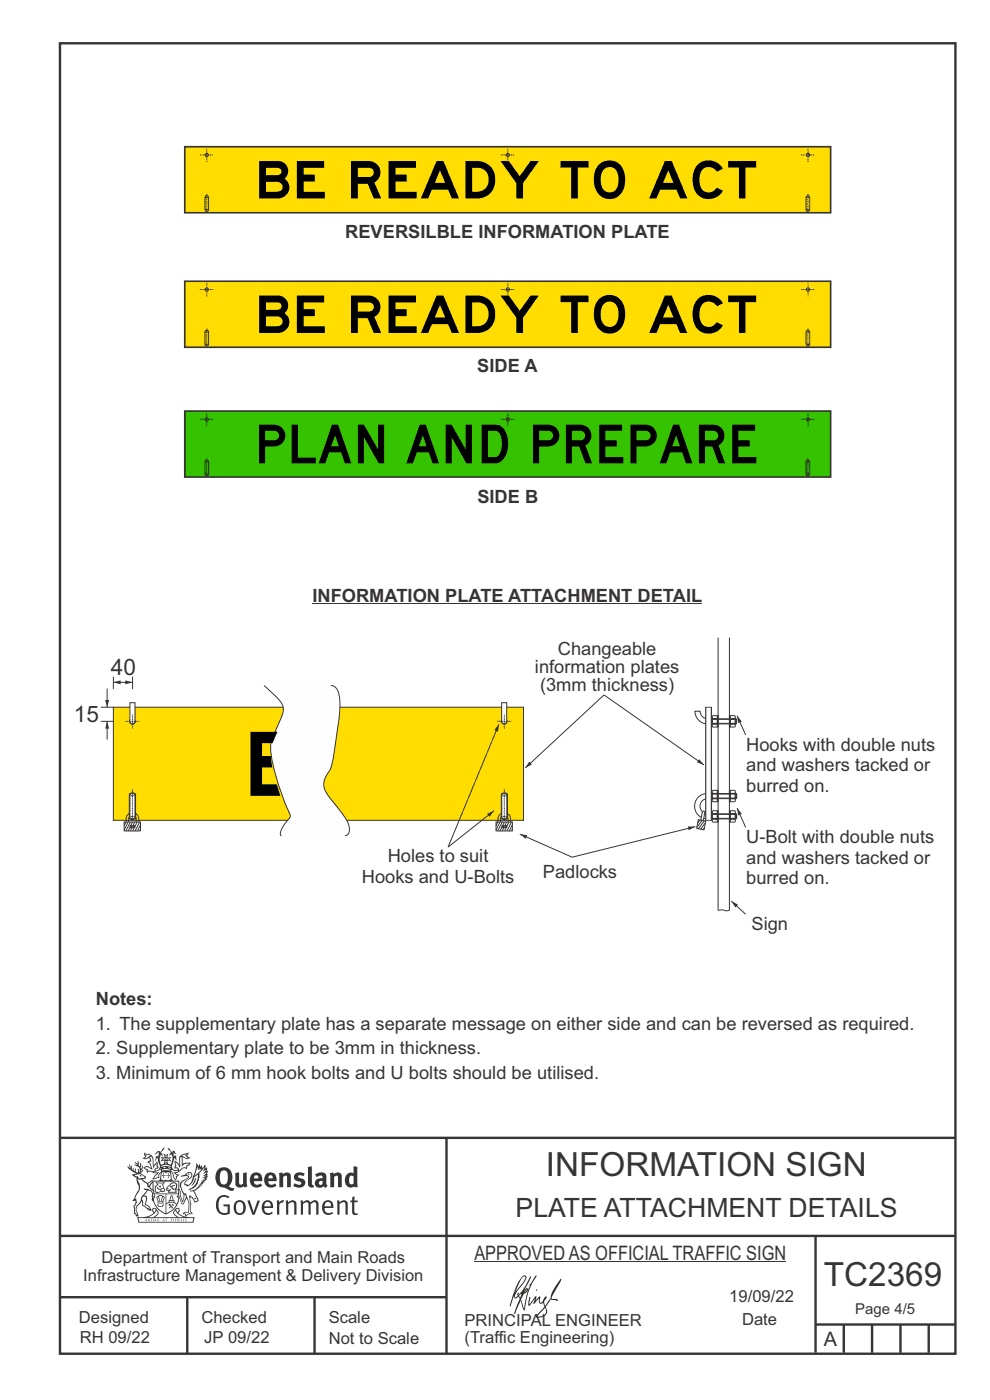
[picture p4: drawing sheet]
<svg xmlns="http://www.w3.org/2000/svg" width="210mm" height="297mm" viewBox="0 0 210 297" stroke-linecap="round" stroke-linejoin="round" font-family="sans-serif">
<path d="M12.7 9.2h190v278h-190z" fill="none" stroke="#373435" stroke-width=".51"/>
<path d="M66.3 128.1h82.7M21.4 150h2.6M21.4 153h2.6M22.7 146.1v3.9M27 152.4l1.1-.6 1.1 .6v1.2l-1.1 .7-1.1-.7zM105.8 152.4l1.1-.6 1.2 .6v1.2l-1.2 .7-1.1-.7z" fill="none" stroke="#373435" stroke-width=".21"/>
<path d="M22.3 148.5h.8l-.4 1.5z" fill="#373435"/>
<path d="M22.7 153v3.9" fill="none" stroke="#373435" stroke-width=".21"/>
<path d="M22.7 153l.4 1.6h-.8z" fill="#373435"/>
<path d="M24 143.5v2.7M24 144.8h4.1M28.1 143.5v2.7" fill="none" stroke="#373435" stroke-width=".21"/>
<g fill="#373435">
<path d="M24 144.8l1.6-.5v.9z"/>
<path d="M26.6 144.3l1.5 .5-1.5 .4z"/>
</g>
<path d="M151.1 167.7h1v.6h-1zM151.1 173.8h1v.5h-1zM151.1 169.5h1v.5h-1zM151.1 172h1v.6h-1zM154.9 173.8h1v.5h-1zM154.9 169.5h1v.5h-1zM154.9 167.7h1v.6h-1zM154.9 172h1v.6h-1zM156.2 172.6v1.1M156.2 168.3v1.1" fill="none" stroke="#373435" stroke-width=".21"/>
<g fill="#fefefe" stroke="#373435" stroke-width=".21">
<path d="M154.9 168.4h1v.9h-1z" fill-rule="evenodd"/>
<path d="M154.9 172.7h1v1h-1z" fill-rule="evenodd"/>
<path d="M151.1 168.4h1v.9h-1z" fill-rule="evenodd"/>
<path d="M151.1 172.7h1v1h-1z" fill-rule="evenodd"/>
</g>
<path d="M150.7 172.8h5.5M150.7 169.3h5.5M150.7 173.6h5.5M150.7 168.5h5.5M151.1 168.1v1.6M151.1 172.4v1.6M152.2 168.1v1.6M152.2 172.4v1.6M154.9 168.1v1.6M154.9 172.4v1.6M156 168.1v1.6M156 172.4v1.6" fill="none" stroke="#373435" stroke-width=".21"/>
<g fill="#fefefe" stroke="#373435" stroke-width=".21">
<path d="M154.7 167.7h.1v2.4h-.1z" fill-rule="evenodd"/>
<path d="M154.7 172h.1v2.4h-.1z" fill-rule="evenodd"/>
<path d="M152.2 167.7h.1v2.4h-.1z" fill-rule="evenodd"/>
<path d="M152.2 172h.1v2.4h-.1z" fill-rule="evenodd"/>
</g>
<path d="M151.1 153.6h1v.6h-1zM151.1 151.9h1v.5h-1zM154.9 153.6h1v.6h-1zM154.9 151.9h1v.5h-1zM156.1 152.5v1.1M150.7 168.3a2.76 2.76 0 0 0-3.4 2.8 2.76 2.76 0 0 0 3.4 2.6M150.7 168.3h5.4l.1 1-.1 .1h-5.4zM150.7 172.6h5.4l.1 1-.1 .1h-5.4zM150.7 169.4a1.7 1.7 0 0 0-2.2 1.6 1.7 1.7 0 0 0 2.2 1.6" fill="none" stroke="#373435" stroke-width=".21"/>
<g fill="#fefefe" stroke="#373435" stroke-width=".21">
<path d="M154.9 152.6h1v.9h-1z" fill-rule="evenodd"/>
<path d="M151.1 152.6h1v.9h-1z" fill-rule="evenodd"/>
</g>
<path d="M150.7 152.6h5.5M150.7 153.5h5.5M151.1 152.2v1.6M152.2 152.2v1.6M154.9 152.2v1.6M156 152.2v1.6" fill="none" stroke="#373435" stroke-width=".21"/>
<g fill="#fefefe" stroke="#373435" stroke-width=".21">
<path d="M154.7 151.8h.1v2.4h-.1z" fill-rule="evenodd"/>
<path d="M152.2 151.8h.1v2.4h-.1z" fill-rule="evenodd"/>
</g>
<g fill="none" stroke="#373435" stroke-width=".21">
<path d="M150.7 152.5h5.4l.1 1-.1 .1h-5.4zM150.7 152.5a1.76 1.76 0 0 1-2.2-1.6h-1.1a2.78 2.78 0 0 0 3.3 2.7"/>
<circle cx="28.1" cy="153" r="1.06"/>
<circle cx="106.9" cy="153" r="1.06"/>
</g>
<path d="M24 150h87v24h-87z" fill="#fd0" stroke="#373435" stroke-width=".21"/>
<g fill="none" stroke="#373435" stroke-width=".21">
<circle cx="28.1" cy="153" r=".6"/>
<circle cx="107" cy="153" r=".6"/>
</g>
<g fill="#fefefe" stroke="#373435" stroke-width=".21">
<path d="M106.4 149.1h1.1v3.9a.54 .54 0 0 1-.5 .6 .54 .54 0 0 1-.6-.6z" fill-rule="evenodd"/>
<path d="M27.6 149.1h1v3.9a.54 .54 0 0 1-.5 .6 .54 .54 0 0 1-.5-.6z" fill-rule="evenodd"/>
</g>
<path d="M26.6 153h3M28.1 154.5v-2.9M105.5 153h2.9M107 154.5v-2.9" fill="none" stroke="#373435" stroke-width=".21" stroke-dasharray=".2 .1 0 .1" stroke-linecap="butt"/>
<path d="M149.7 150h1.2v24h-1.2z" fill-rule="evenodd" fill="#fefefe" stroke="#373435" stroke-width=".21"/>
<path d="M152.3 135.3v57.8l.8-.1 1 .2 .6-.1v-57.8M148.1 173.9l1.6 .3-.3 1.8-1.6-.3zM148.5 174l-.5 .6M148.9 174l-1.1 1.5M149.4 174.1l-1.3 1.7M149.4 175.6l-.3 .4M149.6 174.6l-1 1.3" fill="none" stroke="#373435" stroke-width=".21"/>
<path d="M149 172.2l.3-.1 .2 .3-.3 1.7-.5-.1z" fill-rule="evenodd" fill="#fefefe" stroke="#373435" stroke-width=".21"/>
<path d="M110.3 176.9l11.1 4.9" fill="none" stroke="#373435" stroke-width=".21"/>
<path d="M110.3 176.9l1.5 .3-.3 .7z" fill="#373435"/>
<path d="M105.8 153.6l-10.7 26.1" fill="none" stroke="#373435" stroke-width=".21"/>
<path d="M105.8 153.6l-.2 1.6-.7-.3z" fill="#373435"/>
<path d="M147.5 175.4l-26.1 6.4" fill="none" stroke="#373435" stroke-width=".21"/>
<path d="M145.9 175.3l1.6 .1-1.4 .7z" fill="#373435"/>
<path d="M128.1 147.4l21.2 14.9" fill="none" stroke="#373435" stroke-width=".21"/>
<path d="M148.3 161.1l1 1.2-1.5-.6z" fill="#373435"/>
<path d="M128.1 147.4l-16.7 15.5" fill="none" stroke="#373435" stroke-width=".21"/>
<path d="M112.3 161.6l.5 .6-1.4 .7z" fill="#373435"/>
<path d="M156.3 151.8l1.9 4.1" fill="none" stroke="#373435" stroke-width=".21"/>
<path d="M156.3 151.8l1.1 1.3-.8 .3z" fill="#373435"/>
<path d="M156.3 171.4l1.9 4.1" fill="none" stroke="#373435" stroke-width=".21"/>
<path d="M156.3 171.4l1.1 1.3-.8 .3z" fill="#373435"/>
<path d="M27.5 168.4a.91 .91 0 0 1 1.3 .1v5a.82 .82 0 0 1-1.4 0z" fill-rule="evenodd" fill="#848688" stroke="#373435" stroke-width=".21"/>
<path d="M26.3 174.4h3.5v1.8h-3.5zM27.2 174.4l-.9 1.7M27.3 174.4a1.08 1.08 0 0 1 .5-1.4h.3a.79 .79 0 0 1 .8 .8v.6M27.7 174.4l-1 1.9M28.1 174.4l-.9 1.9M28.6 174.4l-.9 1.9M29.1 174.4l-.9 1.9M29.4 174.4a1.45 1.45 0 0 0-1.3-2 1.45 1.45 0 0 0-1.4 2l-.4 .8M29.6 174.4l-.9 1.9M29.8 175.9l-.2 .4M29.8 175l-.6 1.3" fill="none" stroke="#373435" stroke-width=".21"/>
<path d="M27.6 168.5l.2-.1a.6 .6 0 0 1 .8 .3v4.7a.62 .62 0 0 1-1 0z" fill-rule="evenodd" fill="#fefefe" stroke="#373435" stroke-width=".21"/>
<path d="M27.6 175.2h1v.3l-1 .1z" fill-rule="evenodd" fill="#848688" stroke="#373435" stroke-width=".21"/>
<path d="M27.4 168.8h1.3M27.4 173.3h1.3M28.1 174.1v-6.7" fill="none" stroke="#373435" stroke-width=".21" stroke-dasharray=".2 .1 0 .1" stroke-linecap="butt"/>
<path d="M155.1 191.2l3.1 2.7" fill="none" stroke="#373435" stroke-width=".21"/>
<path d="M155.1 191.2l1.5 .7-.6 .6z" fill="#373435"/>
<path d="M56 145.4h14.2a1.89 1.89 0 0 1 1.7 1.8 25.1 25.1 0 0 1-.5 8.8 28.9 28.9 0 0 1-1.5 7.6 3.9 3.9 0 0 0 .2 5.8l.2 .3a19.9 19.9 0 0 1 3.7 5.5 1.46 1.46 0 0 1-.9 2.1l-13.6-.1a4 4 0 0 1 1.4-3.1 1.32 1.32 0 0 0 .3-2.1 48.1 48.1 0 0 1-3.8-13.1l.2-1.8 1.7-4.1a4.5 4.5 0 0 0 .6-3.5 14.9 14.9 0 0 0-3.9-4.1z" fill-rule="evenodd" fill="#fefefe"/>
<path d="M56 145.4l1.2 1.1a8.7 8.7 0 0 1 2.9 3.6 5.5 5.5 0 0 1-.8 2.9l-1 2.5a7.5 7.5 0 0 0-.5 6 69.1 69.1 0 0 0 3.8 11.7l-1.1 1.5a3.5 3.5 0 0 0-1 2.5l.2 .1M70.2 145.4a1.89 1.89 0 0 1 1.7 1.8 25.1 25.1 0 0 1-.5 8.8 28.9 28.9 0 0 1-1.5 7.6 3.9 3.9 0 0 0 .2 5.8l.2 .3a19.9 19.9 0 0 1 3.7 5.5 1.46 1.46 0 0 1-.9 2.1" fill="none" stroke="#373435" stroke-width=".21"/>
<path d="M106.4 168.4a.91 .91 0 0 1 1.2 .1v5a.82 .82 0 0 1-1.3 0z" fill-rule="evenodd" fill="#848688" stroke="#373435" stroke-width=".21"/>
<path d="M105.2 174.4h3.5v1.8h-3.5zM105.6 174.4l-.4 .8M105.6 174.4a1.42 1.42 0 0 1 .8-1.9 1.42 1.42 0 0 1 1.8 .8l.1 1.1M106.1 174.4l-.9 1.7M106.2 174.4a1.08 1.08 0 0 1 .4-1.4h.4a.79 .79 0 0 1 .8 .8v.6M106.5 174.4l-.9 1.9M107 174.4l-.9 1.9M107.5 174.4l-1 1.9M108 174.4l-1 1.9M108.5 174.4l-.9 1.9M108.7 175.9l-.2 .4M108.7 175l-.7 1.3" fill="none" stroke="#373435" stroke-width=".21"/>
<path d="M106.5 168.5l.2-.1a.6 .6 0 0 1 .8 .3v4.7a.62 .62 0 0 1-1.1 0z" fill-rule="evenodd" fill="#fefefe" stroke="#373435" stroke-width=".21"/>
<path d="M106.5 175.2h1v.3l-1 .1z" fill-rule="evenodd" fill="#848688" stroke="#373435" stroke-width=".21"/>
<path d="M106.3 168.8h1.3M106.3 173.3h1.3M107 174.1v-6.7" fill="none" stroke="#373435" stroke-width=".21" stroke-dasharray=".2 .1 0 .1" stroke-linecap="butt"/>
<path d="M104.8 172l-9.7 7.7" fill="none" stroke="#373435" stroke-width=".21"/>
<path d="M103.3 172.6l1.5-.6-1 1.3z" fill="#373435"/>
<path d="M39.2 31.1h137v14h-137z" fill="#fd0" stroke="#373435" stroke-width=".35"/>
<g fill="none" stroke="#373435" stroke-width=".21">
<path d="M43.7 41.5a.39 .39 0 0 1 .5 .4v2.6a.39 .39 0 0 1-.3 .4 .39 .39 0 0 1-.4-.4v-2.6zM171.2 41.5a.39 .39 0 0 1 .6 .4v2.6a.39 .39 0 0 1-.4 .4 .39 .39 0 0 1-.4-.4v-2.6z"/>
<circle cx="43.9" cy="32.9" r=".35"/>
<circle cx="107.7" cy="32.9" r=".35"/>
<circle cx="171.4" cy="32.9" r=".35"/>
</g>
<path d="M42.4 32.9h2.9M43.9 34.3v-2.8M106.2 32.9h2.9M107.7 34.3v-2.8M169.9 32.9h2.9M171.4 34.3v-2.8M43.5 41.9h.7M43.5 44.5h.7M43.9 45v-4M171 41.9h.8M171 44.5h.8M171.4 45v-4" fill="none" stroke="#373435" stroke-width=".21" stroke-dasharray=".2 .1 0 .1" stroke-linecap="butt"/>
<path d="M39.2 87.2h137v14h-137z" fill="#35c300" stroke="#373435" stroke-width=".35"/>
<path d="M39.2 59.7h137v14h-137z" fill="#fd0" stroke="#373435" stroke-width=".35"/>
<g fill="none" stroke="#373435" stroke-width=".21">
<path d="M43.7 70.1a.39 .39 0 0 1 .5 .3v2.6a.39 .39 0 0 1-.3 .4 .39 .39 0 0 1-.4-.4v-2.6zM171.2 70.1a.39 .39 0 0 1 .6 .3v2.6a.39 .39 0 0 1-.4 .4 .39 .39 0 0 1-.4-.4v-2.6zM43.7 97.6a.39 .39 0 0 1 .5 .4v2.5a.39 .39 0 0 1-.3 .4 .39 .39 0 0 1-.4-.4v-2.5zM171.2 97.6a.39 .39 0 0 1 .6 .4v2.5a.39 .39 0 0 1-.4 .4 .39 .39 0 0 1-.4-.4v-2.5z"/>
<circle cx="43.9" cy="61.4" r=".35"/>
<circle cx="107.7" cy="61.4" r=".35"/>
<circle cx="171.4" cy="61.4" r=".35"/>
<circle cx="43.9" cy="89" r=".35"/>
<circle cx="107.7" cy="89" r=".35"/>
<circle cx="171.4" cy="89" r=".35"/>
</g>
<g fill="none" stroke="#373435" stroke-width=".21" stroke-dasharray=".2 .1 0 .1" stroke-linecap="butt">
<path d="M42.4 61.4h2.9M43.5 70.4h.7M43.5 73h.7M43.9 62.9v-2.9M43.9 73.5v-3.9M106.2 61.4h2.9M107.7 62.9v-2.9M169.9 61.4h2.9M171 70.4h.8M171 73h.8M171.4 73.5v-3.9M171.4 62.9v-2.9"/>
<path d="M42.4 89h2.9M43.5 98h.7M43.9 90.4v-2.9M106.2 89h2.9M107.7 90.4v-2.9M169.9 89h2.9M171 98h.8M171.4 90.4v-2.9M43.5 100.5h.7M43.9 101.1v-4M171 100.5h.8M171.4 101.1v-4"/>
</g>
<path d="M53.1 155.2h5.8l-1.1 2.5h-2.2v2.7h1.8l.4 2.4h-2.2v3.6h3.1l.8 2.4h-6.4z" fill-rule="evenodd" fill="#000"/>
<path d="M12.7 241.4h190M94.7 241.4v45.8M12.7 275.2h82M12.7 262.2h190.1M39.7 275.2v12M66.7 275.2v12M173 262.1v24.9M173 281h29.6M179 281v6M185 281v6M191 281v6M197 281v6" fill="none" stroke="#373435" stroke-width=".51"/>
<g fill="#373435">
<path d="M47 248.4a2.55 2.55 0 0 0 0 2.7l.3 .2a.81 .81 0 0 0 1-1v-.5a1.04 1.04 0 0 0-1.1-1.5zM46.3 248.1a1.82 1.82 0 0 1 2.1-.2 1.82 1.82 0 0 1 .9 1.8 2.29 2.29 0 0 1-.8 2l.7 .3h.5l-.2 .6a2.87 2.87 0 0 1-2-.7 2.12 2.12 0 0 1-1.7-3.1z" fill-rule="evenodd"/>
<path d="M49.9 248.9l.8-.2v2a.46 .46 0 0 0 .3 .6 .46 .46 0 0 0 .6-.3v-2.1l.7-.2v2.4l.2 .5-.5 .3-.3-.3a1.02 1.02 0 0 1-1.2 .3 1.02 1.02 0 0 1-.6-1.1z" fill-rule="evenodd"/>
<path d="M54 249.5l-.1 .5h.9a.49 .49 0 0 0-.2-.6 .49 .49 0 0 0-.6 .1zM53.4 249.1a1.34 1.34 0 0 1 1.6-.2 1.34 1.34 0 0 1 .6 1.5v.2h-1.7a.77 .77 0 0 0 .5 .8 .77 .77 0 0 0 .9-.4l.3 .5a1.59 1.59 0 0 1-2 .2 1.59 1.59 0 0 1-.5-2.1z" fill-rule="evenodd"/>
<path d="M57 249.5l-.1 .5h1a.49 .49 0 0 0-.2-.6 .49 .49 0 0 0-.7 .1zM56.4 249.1a1.34 1.34 0 0 1 1.6-.2 1.34 1.34 0 0 1 .7 1.5v.2h-1.8a.77 .77 0 0 0 .5 .8 .77 .77 0 0 0 .9-.4l.4 .5a1.59 1.59 0 0 1-2.1 .2 1.59 1.59 0 0 1-.5-2.1z" fill-rule="evenodd"/>
<path d="M59.2 248.9l.7-.2 .1 .4a.95 .95 0 0 1 1-.3 .95 .95 0 0 1 .7 .8v2.3h-.8v-2.3a.46 .46 0 0 0-.8 .1v2.2h-.8z" fill-rule="evenodd"/>
<path d="M62.6 249.1a1.75 1.75 0 0 1 2-.1l-.2 .5-.6-.2a.43 .43 0 0 0-.6 .3l.4 .3a1.04 1.04 0 0 1 1.2 1.1 1.04 1.04 0 0 1-1.4 1l-1.2-.4 .3-.6 1 .4 .4-.4a.88 .88 0 0 0-1-.5l-.4-.2-.1-.4z" fill-rule="evenodd"/>
<path d="M65.3 247.6l.8-.2 .1 3.8 .3 .2 .1 .4a.88 .88 0 0 1-1 0 .88 .88 0 0 1-.3-1z" fill-rule="evenodd"/>
<path d="M67.8 250.6a.43 .43 0 0 0-.1 .7 .43 .43 0 0 0 .7-.1v-.7zM66.8 249.1a1.7 1.7 0 0 1 2.4 .1v1.9l.3 .4-.4 .5-.5-.4a1.03 1.03 0 0 1-1.7-.1 1.03 1.03 0 0 1 .8-1.5h.7v-.4a.8 .8 0 0 0-1.2 .1z" fill-rule="evenodd"/>
<path d="M70 248.9l.7-.2 .1 .4a.95 .95 0 0 1 1-.3 .95 .95 0 0 1 .7 .8v2.3h-.8v-2.3a.46 .46 0 0 0-.8 .1v2.2h-.8z" fill-rule="evenodd"/>
<path d="M74.3 249.5a1.48 1.48 0 0 0 0 1.7h.5l.2-.1v-1.5l-.3-.2zM75 247.4l.8 .1 .1 4.4h-.7l-.1-.2a1.26 1.26 0 0 1-1.4 0 1.26 1.26 0 0 1-.5-1.3 1.29 1.29 0 0 1 .4-1.4 1.29 1.29 0 0 1 1.4-.1z" fill-rule="evenodd"/>
<path d="M46.4 253.9a1.72 1.72 0 0 1 2.3 0l-.3 .3a1.24 1.24 0 0 0-1.4-.2 1.24 1.24 0 0 0-.6 1.4 1.49 1.49 0 0 0 1.2 1.9l.7-.1v-1.3h-.8l-.1-.4h1.3v1.9a1.93 1.93 0 0 1-2.2 0 1.93 1.93 0 0 1-.7-2.2l.2-.8z" fill-rule="evenodd"/>
<path d="M50.4 255.1a1.65 1.65 0 0 0 .2 2.2 .99 .99 0 0 0 1-1.4 .78 .78 0 0 0-.4-.8 .78 .78 0 0 0-.8 0zM50 254.9a1.33 1.33 0 0 1 1.6-.1 1.33 1.33 0 0 1 .5 1.4 1.31 1.31 0 0 1-1.3 1.6 1.31 1.31 0 0 1-1.2-1.6v-.6z" fill-rule="evenodd"/>
<path d="M52.5 254.7l.4-.1 .9 2.6 .8-2.5h.5l-1.1 3h-.5z" fill-rule="evenodd"/>
<path d="M56.3 255.2l-.2 .7h1.3a.7 .7 0 0 0-.3-.8 .7 .7 0 0 0-.8 .1zM55.9 255a1.22 1.22 0 0 1 1.5-.2 1.22 1.22 0 0 1 .5 1.5h-1.8a.93 .93 0 0 0 .5 1 .93 .93 0 0 0 1.1-.2l.2 .3a1.43 1.43 0 0 1-1.8 .1 1.43 1.43 0 0 1-.6-1.7z" fill-rule="evenodd"/>
<path d="M58.7 254.7l.4-.1 .1 .5 .4-.4 .6-.1-.2 .5a.66 .66 0 0 0-.8 .7v1.9h-.4z" fill-rule="evenodd"/>
<path d="M60.6 254.7l.4-.1 .1 .5a.94 .94 0 0 1 1-.5 .94 .94 0 0 1 .8 .8v2.3h-.5l-.1-2.5a.81 .81 0 0 0-1.2 .3v2.2h-.4z" fill-rule="evenodd"/>
<path d="M63.7 254.7l.5-.1 .1 .5 .4-.3a.78 .78 0 0 1 1.1 .3 .9 .9 0 0 1 1-.5 .9 .9 0 0 1 .8 .8v2.3h-.5l-.1-2.5a.67 .67 0 0 0-1.1 .3v2.2h-.5v-2.4l-.4-.3-.7 .4v2.3h-.5z" fill-rule="evenodd"/>
<path d="M69 255.2l-.1 .7h1.3a.7 .7 0 0 0-.3-.8 .7 .7 0 0 0-.9 .1zM68.7 255a1.22 1.22 0 0 1 1.5-.2 1.22 1.22 0 0 1 .5 1.5h-1.8a.93 .93 0 0 0 .4 1 .93 .93 0 0 0 1.2-.2l.1 .3a1.44 1.44 0 0 1-1.7 .1 1.44 1.44 0 0 1-.6-1.7z" fill-rule="evenodd"/>
<path d="M71.4 254.7l.5-.1 .1 .5a.94 .94 0 0 1 1-.5 .94 .94 0 0 1 .8 .8v2.3h-.5l-.1-2.5a.81 .81 0 0 0-1.2 .3v2.2h-.4z" fill-rule="evenodd"/>
<path d="M74.7 253.9l.5-.1v.9h.7l-.1 .3h-.6v2.2l.1 .2h.5l.1 .3a.75 .75 0 0 1-1.2-.6v-2.1h-.4v-.3h.4z" fill-rule="evenodd"/>
<path d="M30.8 244.9l1.1 .3-.9 .5h-.4l.6-.5zM31.8 245.4h.2a2.44 2.44 0 0 1 .4 1.9l.1 .5 .7-1-.1 .6 .3 .3a.57 .57 0 0 0-.6 .7l-1-.1-.5 .2 .2-.5-.8-.3 .7-.1 .9 .5 .1-.1-.6-1.3-.2-.2h.5zM30.7 244.4l-.1 .5 .2 .4-.6 .4a1.04 1.04 0 0 0 1.4-.1l.2 .6-.3 .1-.2 .4a.94 .94 0 0 1 .8 1.1l-.2-.1a1.16 1.16 0 0 0-1.5-.1l.3 .4 .4 .2 .1 .5 .2 .1 .1-.2a.94 .94 0 0 1 1.1 .2l.8 .1-1.2 1.2a1.13 1.13 0 0 0 1.2-.2l.4-.1-.1-.4 .5-.8a.83 .83 0 0 0-.6 1.1l-.3-.1-.7 .4 1.1-1.4-.5 .1-.5-.1 1.3-.5-.1-.1-.9 .4v-.3l.2-.2 .3 .1 .1-.3-.2-.4v-.6l-.1-.4-.7 1v-.7a1.42 1.42 0 0 0-1.6-1.8z" fill-rule="evenodd"/>
<path d="M38.5 245.2l.5-.2 .7-.1-.6 .3 .8 .5h-.3zM38.3 245.5l.2-.1 .1 2a1.69 1.69 0 0 1 1.6-.6l-.8 .5 .1 .5a1.1 1.1 0 0 0-1.5 .6l-.1-.5-.2-.2h-.5l.3-.4-.3-.7a1.42 1.42 0 0 1 .8 1.1l.2-.1zM37.1 246.2l.1 1-.2 .3 .1 .4h.5l.1 .2a.96 .96 0 0 1-1.1-.1l-.1 .1a1.06 1.06 0 0 0 1.3 .2v.1a.72 .72 0 0 1-1 .2l.3 .5 .6 .2-.4 .2-.1 .6-.2-.3-.4-1.1-.4-.4 .4 .9a1.54 1.54 0 0 0 .7 1.2l.2-.3a.58 .58 0 0 1 .4-.8l.2-.1h-.3l-.5-.3 .9-.5a.93 .93 0 0 1 1.2-.5v.2l.2-.2 .1-.5a.99 .99 0 0 0 .7-.8l-1.3 .1-.3 .2-.1-1.4 .9 .4 .9-.3h-.4l-.5-.4 .4-.7-.6 .2a1.46 1.46 0 0 0-1.4 2.1v.4l-.2-.4z" fill-rule="evenodd"/>
<path d="M35.6 248.9l.2 .1-.1 .3 .4 .1h-.4v.6l-.1-.6h-.3l.3-.1z" fill-rule="evenodd"/>
<path d="M34.6 248.9l.2 .1v.3l.3 .1h-.3l-.1 .6v-.6h-.4l.4-.1z" fill-rule="evenodd"/>
<path d="M34.3 248.8a.57 .57 0 0 1 .9 .2 .57 .57 0 0 1 .9-.2l.2 1.4h-.2a.57 .57 0 0 1-.9 0 .69 .69 0 0 1-1.1 0zM34.2 248.1l-.3 2.1-.2 .4h3l-.2-.4-.3-2.1h-.2v.2l-.8-.1-.8 .1v-.2z" fill-rule="evenodd"/>
<path d="M34.2 252.4a.3 .3 0 0 0 .6 0 .3 .3 0 0 0-.6 0zM33.3 250.9l.3 .3-.3 .4a.79 .79 0 0 0 0 1.3l.8-.2-.1-.3a.55 .55 0 0 1-.7-.6l.1-.1 .2 .3 .3 .2 .8-.2-.4-.7 .4-.4-.7 .2zM33 250.7l1.1 .2 .9-.2-.4 .6 .4 1.2a.56 .56 0 0 1-.8 .3l-.2 .1a.73 .73 0 0 1-.9 .1 .73 .73 0 0 1-.3-1v-.4l.6-.4z" fill-rule="evenodd"/>
<path d="M35.6 251.8l.7-.4a.58 .58 0 0 1 1-.1 .58 .58 0 0 1-.4 .9l-.3-.3a.43 .43 0 0 1 .6-.4 .57 .57 0 0 0-.8 .2l-.2-.1-.3 .1 .4 .2a.55 .55 0 0 0 .9 .4v.5h-1.3l.3-.4-.1-.1-.6 .1 .2-.3-.2-.1zM35.4 251.8l-.1 .2a.39 .39 0 0 0 .2 .6h.3l-.2 .4h1.9l-.1-.8a.86 .86 0 0 0-.1-1.3 .86 .86 0 0 0-1.3 .4z" fill-rule="evenodd"/>
<path d="M36 254.8h.8v.2h-.8zM36.4 253.8l.2 .8h-.4zM36.4 253.5l-.3 .5-.1 .6h-.2v.4l-.7 .4 .2 .1a1.48 1.48 0 0 1 2.1 .2l.2-.1-.6-.5v-.5h-.2l-.1-.6z" fill-rule="evenodd"/>
<path d="M35.8 255.4l.4 .1 .1 .3 .3-.2-.2-.2a.38 .38 0 0 1 .5 .5l-.2-.2-.3 .2 .3 .2-.3 .3-.1-.4-.4 .4-.1-.2 .4-.3-.1-.1-.2 .1z" fill-rule="evenodd"/>
<path d="M34.5 254h.2v.2l-.2 .6h-.2zM33.6 255.3h.9v.2a.55 .55 0 0 1-.8 .4v-.2l-.2-.1zM33.4 254h.2l.2 .8h-.2zM33.6 255l.8-.1 .1 .2h-.8zM33.8 253.7h.5l-.2 1.1h-.1zM33.3 253.8l-.1 .3 .3 1.1a.48 .48 0 0 0-.1 .6 .48 .48 0 0 0 .5 .2h.5a.49 .49 0 0 0 .2-.8l.3-1.1-.1-.3a1.42 1.42 0 0 0-1.5 0z" fill-rule="evenodd"/>
<path d="M33.7 251.5l.4 .1 .1 .3h-.3z" fill-rule="evenodd"/>
<path d="M41.3 250.1l.3-.2-.2 .8-.6 .8h-.2l.5-.7z" fill-rule="evenodd"/>
<path d="M39.7 249l.3-.2 .5 .2a.88 .88 0 0 1-.6 1.1 1.22 1.22 0 0 0-.8 1.3l.5 .2a.72 .72 0 0 0 .9-.4l.5-.8 .2-.6 .8-.6v.2a2.85 2.85 0 0 1-2 2.9l.1 .1a2.13 2.13 0 0 0 1.9-1.5v-.3a2.01 2.01 0 0 0 .3-1.7l1.1-1.3-.4 1 .7-.5-.7 1 .8-.4-.8 .8 .7-.2-.9 .6 .8-.1-.8 .4h.7l-.8 .3 .3 .2h-.4l.2 .3h-.4l.2 .3h-.4l.1 .2h-.1a2.16 2.16 0 0 1-2 1.1l.1 .2 .4-.1a.76 .76 0 0 1 .7 .8l.5 1.2-.6 .2a1.45 1.45 0 0 0-1.1-1.3l.2 1.8-.1 1.8 .4 .3a1.07 1.07 0 0 0-1.2 .4v-.3l-.5-.2a.87 .87 0 0 1 1.1-.1v-.7a4.4 4.4 0 0 0-.6-3.1l-.1-.3h-.2a2.16 2.16 0 0 1-.7-2.2l.3-.4 1.2-.7a.55 .55 0 0 0-.4-.8zM37.8 252.4a.76 .76 0 0 1 .3 1.1l.6 1.6 .4-1.7 .2 .1a.61 .61 0 0 1-.1 .9l-.3 .8-.2 .1-.7-1.6-.3 .1a1.18 1.18 0 0 0 .1-1.4zM41.8 247.5l.2 .7 .3-.5v.6l.4-.5a1.9 1.9 0 0 1-1.2 1.4l-.3 .3zM38.2 249.6l1.4-.2 .2 .2v.3l-.5 .2a1.26 1.26 0 0 0-.9 1.9l.2 .7a1.84 1.84 0 0 1 .1 2.1l-.4-1.4a.96 .96 0 0 0-.4-1.2l-.4 .2a.78 .78 0 0 1 0 1.3l.1 .3h.4l.4 1.1a.38 .38 0 0 0 .2 .4 .38 .38 0 0 0 .4-.1l.6-1.2a2.94 2.94 0 0 1 .4 2.5l-.1 .4h-.8l-.3 .4v.2l.4-.1 .1 .4 .2 .1a1.02 1.02 0 0 1 1.3-.5v-.4l-.3-.1 .1-1.8-.3-1.3h.1a1.14 1.14 0 0 1 .8 1 .63 .63 0 0 0 .8-.2 .63 .63 0 0 0-.2-.9l-.6-1.2 .9-.6 .2-.4h.3l-.1-.2h.4l-.1-.3h.3l-.1-.3 .5-.1-.2-.2 .6-.4v-.2h-.2l.4-.5h-.3l.3-.5-.4 .1 .4-.5v-.3l-.3 .2 .2-.7-.1-.2-.4 .3v-.8l-.6 .8-.2-.8-.2 .5-.3-.7-.1 .6-.5-.8-.1 1.4-.6 1.8a1.81 1.81 0 0 1-1 1.5l-.6-.2a1.75 1.75 0 0 1 1.1-1.2 .75 .75 0 0 0 .1-1.3 .75 .75 0 0 0-1.2 .4z" fill-rule="evenodd"/>
<path d="M41.2 254.1h.3l.2 .2-.4 .1z" fill-rule="evenodd"/>
<path d="M29.4 258.4h11.6l-.1 .8h-11.4zM31.3 258.2l.5-.1a2.48 2.48 0 0 0 1.4-1.3l.3 .5-.5 .6-.5 .3zM32.5 256.6l.3-.2 .2 .1-.3 .7zM37.2 256.8a2.65 2.65 0 0 0 1.8 1.4h-1.1l-.5-.3-.5-.6zM37.4 256.5l.2-.1 .3 .2-.3 .6zM29.2 258.2l.1 1.2h11.8l.2-1.1-.2-.1a4.1 4.1 0 0 1-3.3-.9l.3-.4-.1-.6a1.06 1.06 0 0 0-1.3 1l.2 .4 .6 .5h-4.7l.3-.1a.84 .84 0 0 0 .6-.8 .84 .84 0 0 0-.5-.8l-.3-.2h-.5l-.1 .6 .3 .4a4.2 4.2 0 0 1-3.4 .9z" fill-rule="evenodd"/>
<path d="M31 258.7l.1 .2h-.2zM31 258.5l-.3 .6 .4-.2 .2 .2z" fill-rule="evenodd"/>
<path d="M31.3 258.6h.3v.4a.25 .25 0 0 0 .2-.1 .25 .25 0 0 0-.1-.3h.1a.29 .29 0 0 1 0 .4 .29 .29 0 0 1-.4 0 .29 .29 0 0 1 0-.4z" fill-rule="evenodd"/>
<path d="M32.2 258.6a.22 .22 0 0 1 .3 .2 .22 .22 0 0 1-.3 .2zM32 258.6l.1 .4a.33 .33 0 0 0 .4 0 .33 .33 0 0 0 0-.4 .33 .33 0 0 0-.5 0z" fill-rule="evenodd"/>
<path d="M32.9 258.7l.1 .2h-.2zM32.9 258.5l-.2 .6 .3-.2 .2 .2z" fill-rule="evenodd"/>
<path d="M33.3 258.6h.2l.1 .1 .2-.1-.2 .2 .2 .3-.3-.3-.1 .3h-.1l.2-.3z" fill-rule="evenodd"/>
<path d="M34.7 258.7l.1 .2h-.2zM34.7 258.5l-.3 .6 .4-.2 .2 .2z" fill-rule="evenodd"/>
<path d="M35 258.5h.5l-.2 .1v.5h-.2l.1-.5z" fill-rule="evenodd"/>
<path d="M36.2 258.6l.3-.1-.1 .1v.2h.1h-.1v.3h-.2z" fill-rule="evenodd"/>
<path d="M36.7 258.6h.2v.5h-.2z" fill-rule="evenodd"/>
<path d="M37.3 258.6a.22 .22 0 0 1 .3 .2 .22 .22 0 0 1-.3 .2zM37.1 258.6v.4a.33 .33 0 0 0 .5 0 .33 .33 0 0 0 0-.4 .33 .33 0 0 0-.5 0z" fill-rule="evenodd"/>
<path d="M37.8 258.6l.4-.1-.2 .1v.2h.1h-.1v.2l.2 .1h-.4z" fill-rule="evenodd"/>
<path d="M38.4 258.6h.2l-.1 .4 .2 .1h-.3z" fill-rule="evenodd"/>
<path d="M38.9 258.6h.2v.5h-.2z" fill-rule="evenodd"/>
<path d="M39.3 258.6h.2h-.1l.2 .3-.2 .2-.1-.1v-.1l.2 .1z" fill-rule="evenodd"/>
<path d="M34.2 247.4a1.51 1.51 0 0 1 2 .2 2.67 2.67 0 0 0-2.1 0zM35.7 247.6l.4 .1 .1 .3-.4-.1zM34.6 247.6h.5l.1 .2h-.4zM34 247.8l.3 .2h-.3zM34.9 246.9l.3-.2 .3 .2zM34.9 245.6l.2 .1v.3h-.2zM35 245.1l.2 .2 .2-.2-.1 .3h-.2zM35.1 246.3h.2l.1 .4-.2-.2-.2 .2zM35.3 245.7l.2-.1v.4h-.2zM34.4 245.7h.3l.1 .3-.4 .1 .2-.2zM35.7 245.7h.3l-.2 .2 .2 .2-.4-.1zM32.7 244.9l1-.5-.1 1-.2-.2-.3 .2-.3 1.1 .5-1 .3 .9a1.84 1.84 0 0 1 .2 1.7l.4 .1a2.48 2.48 0 0 1 2.2 0l.2-.2-.2-.7 .7-1.8 .4 .7-.2-1-.2-.1-.2 .3v-.9l.6 .4-.6-.8-.3 .1-.1 .4-.5-.9-.5-.3 .2 .5 .6 .5-.5 .8 .4-.4a2.06 2.06 0 0 1 0 2.3l-.5-.2-.2-.6 .1-.1 .8 .2-.4-.5 .4-.5-.7 .2-.2-.2 .2-.7-.5 .4-.5-.4 .2 .7-.2 .2-.7-.2 .4 .5-.4 .5 .8-.2 .1 .1-.2 .6-.5 .2a2.02 2.02 0 0 1 0-2.2l.3 .5-.1-.7-.3-.1 .8-1.2-.4 .3-.5 .8-.2-.3a.8 .8 0 0 0-.8 .5z" fill-rule="evenodd"/>
<path d="M29.2 250.1l.3 .1a.61 .61 0 0 1 .8 .4l.3 .2a.8 .8 0 0 1 .6 1l.4 .1 .5 .5a1 1 0 0 1 .5 1.1l-.1 .7v-.5h-.1a.96 .96 0 0 0-.8-1.3l-.2-.2h-.7l-.1-.1-.1 .1 .1 .3h.6l-1.2 1.3-.2 1-.4 .6a1.33 1.33 0 0 0-.5 1.8l.2 .5a1.26 1.26 0 0 1-.5-1.5l-.1-.3a1.56 1.56 0 0 0 .4-1.7l-.3 .2 .2-.5a3.2 3.2 0 0 0 .7-3zM30.4 253.9h.4a2.06 2.06 0 0 1-.1 1.6l.7 .5 .4 .4-.6-.1-.8-.6-.1-.9a.51 .51 0 0 1 .1-.9zM28.6 249.3a1.52 1.52 0 0 1 2.1 .5l-1.1 .2-.2-.1-.1-.4h-.5zM27.5 247v.8l-.3-.4h-.1a3.1 3.1 0 0 0 1.9 1.6l-1 .1 .5 .6 .5 .1 .1 1.1a1.84 1.84 0 0 1-.3 2.5l-.4 .9-.3 .4 .2 .1 .4-.1 .1 .4-.2 .5-.3 .2 .1 1.7h.2l.3 .5 .1 .1 .4-.1-.1-.5a1.3 1.3 0 0 1-.1-1.7l.9-1 .1 1.1 .6 .2 .5 .5 .1-.1 .2 .3h.5a1.85 1.85 0 0 0-1.2-1.4l.1-.3a1.39 1.39 0 0 0 0-1.4l-.5-.1 .5-.5a.66 .66 0 0 1 .9-.4 .66 .66 0 0 1 .3 .9l-.1 .4 .2-.1v.2l-.1 .3 .2 .5 .1-.3a2.24 2.24 0 0 0 .1-2.2 .73 .73 0 0 1-.7-.7 .73 .73 0 0 1 .6-.7v-.2a.94 .94 0 0 0-.9 .8 .48 .48 0 0 1-.1-.6 .48 .48 0 0 1 .5-.2l.5-.3a.51 .51 0 0 0-.8 .2l-.5 .2-1-.8h.6l.2-.5-1.2-.7 .5-.5v-.3l-.5 .4 .1-.2a.69 .69 0 0 0 .2-1v.4l-.2 .3v-1.1l-.3-.2 .1 .6-.1 .2-.4-1.3v.7l-.6-.4 .5 .7-.6-.2 .3 .3a1 1 0 0 1 .7 1.4l-.2-.8v.9l-.5-.2v-.8l-.2 .7-.2-.1-.1-.6-.2 .4-.2-.2 .1-.7-.2 .5z" fill-rule="evenodd"/>
<path d="M29.6 249.4l.2-.1 .3 .2z" fill-rule="evenodd"/>
<path d="M32.4 250.5h5.6v2l-.2-.1v-1.7h-5.2v2.5h5.2v-.8l.1 .2-.1 1.1v-.3h-2.5v4a4.1 4.1 0 0 0 2.6-3.6l.1-.1a4 4 0 0 1-2.8 3.9 4.2 4.2 0 0 1-2.8-4.7l.1 1.2 .1-.1a3.8 3.8 0 0 0 2.5 3.4v-4h-2.5l-.2-.9z" fill-rule="evenodd"/>
<circle cx="40" cy="249.1" r=".17"/>
</g>
<path d="M100.6 267.7h66.2" fill="none" stroke="#373435" stroke-width=".21"/>
<g fill="#252726">
<path d="M111.6 273.7l.2-.2-.5 .7zM110.4 274.5l.3 .1-.3 .7-.3-.4zM110.9 270.9l.5-.1a9.3 9.3 0 0 1-2 3.2l-.1 .2 1-2.5zM110.6 271a14.7 14.7 0 0 0-2.2 4.9l-.3 1.2 .1 .1 .8-2.4a.42 .42 0 0 0 .2 .7 .42 .42 0 0 0 .6-.3l.2-.2 .2 .6-1.1 3.1h.2l1.1-2.8 .6 1.9 .2 .2 .2-.5a13.5 13.5 0 0 1 2-6.2l.5-.5-.2-.2-1.6 2.1 .4-.1a14.9 14.9 0 0 0-1.3 5.1l-.4-1.2a1.39 1.39 0 0 1 .2-1.8l.1-.2a.92 .92 0 0 0 .8-1.2 .75 .75 0 0 0-.7 .7l-.2 .2 1.6-3.4h-.1l-.4 .7a10.5 10.5 0 0 1-2.2 3.2l.2-.4a.32 .32 0 0 0-.4 .2 .32 .32 0 0 0 .1 .4l-.5 .4a3.2 3.2 0 0 1 1.1-2.3l.5-.6a2.49 2.49 0 0 0 .7-1.6l-.3-.2z" fill-rule="evenodd"/>
<path d="M115.6 277.5a1.15 1.15 0 0 1 .1 1.3 1.15 1.15 0 0 1-1.2 .5h-.5zM112.3 275.1l-.3 1.7 .3 .2 1.2-1.5-.3 1.1 1.1-1.2a.94 .94 0 0 0 .4 1.2l.5-.3 .3 .9-1.2 1.3a.98 .98 0 0 0-.5 1 1.9 1.9 0 0 0 2.3-1.3l-.1-.3a1.02 1.02 0 0 1 .3-1.4l.5-.9 1.5 .3-.2-.5v.3l-1.1-.2v-.2l2-3.6 .1-.3-.1-.1-1.8 2.7a6.6 6.6 0 0 1-1.5 3l-.2-.2a1.01 1.01 0 0 1 .4-1.4l.1-.2-.3-.2-.3 .5-.2 .5-.5 .4-.2-.4 .1-.9-.2-.1-.8 .9 .2-.9h-.1l-1.4 1.7 .2-1.4v-.1z" fill-rule="evenodd"/>
<path d="M113.7 273.5l.3 .3h-.3z" fill-rule="evenodd"/>
</g>
<text font-size="11.4" x="54" y="98.3">PLAN AND PREPARE</text>
<g font-size="11">
<text x="53.9" y="42.1">BE READY TO ACT</text>
<text x="53.9" y="70.6">BE READY TO ACT</text>
</g>
<g font-size="7.1" fill="#373435">
<text x="115.8" y="249.4">INFORMATION SIGN</text>
<text x="174.8" y="272.8">TC2369</text>
</g>
<text font-size="5.6" fill="#373435" x="109.4" y="258.1">PLATE ATTACHMENT DETAILS</text>
<g font-size="4.8" fill="#373435">
<text x="23.5" y="143.1">40</text>
<text x="15.7" y="153.2">15</text>
</g>
<g font-size="4.2" fill="#373435">
<text x="100.6" y="267.2">APPROVED AS OFFICIAL TRAFFIC SIGN</text>
<text x="174.7" y="285.6">A</text>
</g>
<g font-size="3.9" fill="#373435">
<text x="73.2" y="50.5">REVERSILBLE INFORMATION PLATE</text>
<text x="101.2" y="78.9">SIDE A</text>
<text x="101.3" y="106.6">SIDE B</text>
<text x="66.3" y="127.7">INFORMATION PLATE ATTACHMENT DETAIL</text>
<text x="113.5" y="142.7">information plates</text>
<text x="118.3" y="138.9">Changeable</text>
<text x="114.6" y="146.6">(3mm thickness)</text>
<text x="158.3" y="159.3">Hooks with double nuts</text>
<text x="158.3" y="163.6">and washers tacked or</text>
<text x="158.3" y="167.9">burred on.</text>
<text x="158.3" y="178.9">U-Bolt with double nuts</text>
<text x="82.3" y="183">Holes to suit</text>
<text x="158.3" y="183.2">and washers tacked or</text>
<text x="76.8" y="187.3">Hooks and U-Bolts</text>
<text x="115.2" y="186.3">Padlocks</text>
<text x="158.3" y="187.5">burred on.</text>
<text x="159.4" y="197.4">Sign</text>
<text x="20.3" y="213.2">Notes:</text>
<text x="20.3" y="218.4">1. The supplementary plate has a separate message on either side and can be reversed as required.</text>
<text x="20.3" y="223.6">2. Supplementary plate to be 3mm in thickness.</text>
<text x="20.3" y="228.8">3. Minimum of 6 mm hook bolts and U bolts should be utilised.</text>
</g>
<g font-size="3.5" fill="#373435">
<text x="21.6" y="267.9">Department of Transport and Main Roads</text>
<text x="17.7" y="271.8">Infrastructure Management &amp; Delivery Division</text>
<text x="16.7" y="280.6">Designed</text>
<text x="42.7" y="280.6">Checked</text>
<text x="69.7" y="280.6">Scale</text>
<text x="98.5" y="281.3">PRINCIPAL ENGINEER</text>
<text x="154.7" y="276.2">19/09/22</text>
<text x="157.4" y="281.2">Date</text>
<text x="16.9" y="284.8">RH 09/22</text>
<text x="43.3" y="284.9">JP 09/22</text>
<text x="69.7" y="285.2">Not to Scale</text>
<text x="98.5" y="284.8">(Traffic Engineering)</text>
</g>
<text font-size="3.2" fill="#373435" x="181.4" y="278.7">Page 4/5</text>
</svg>
